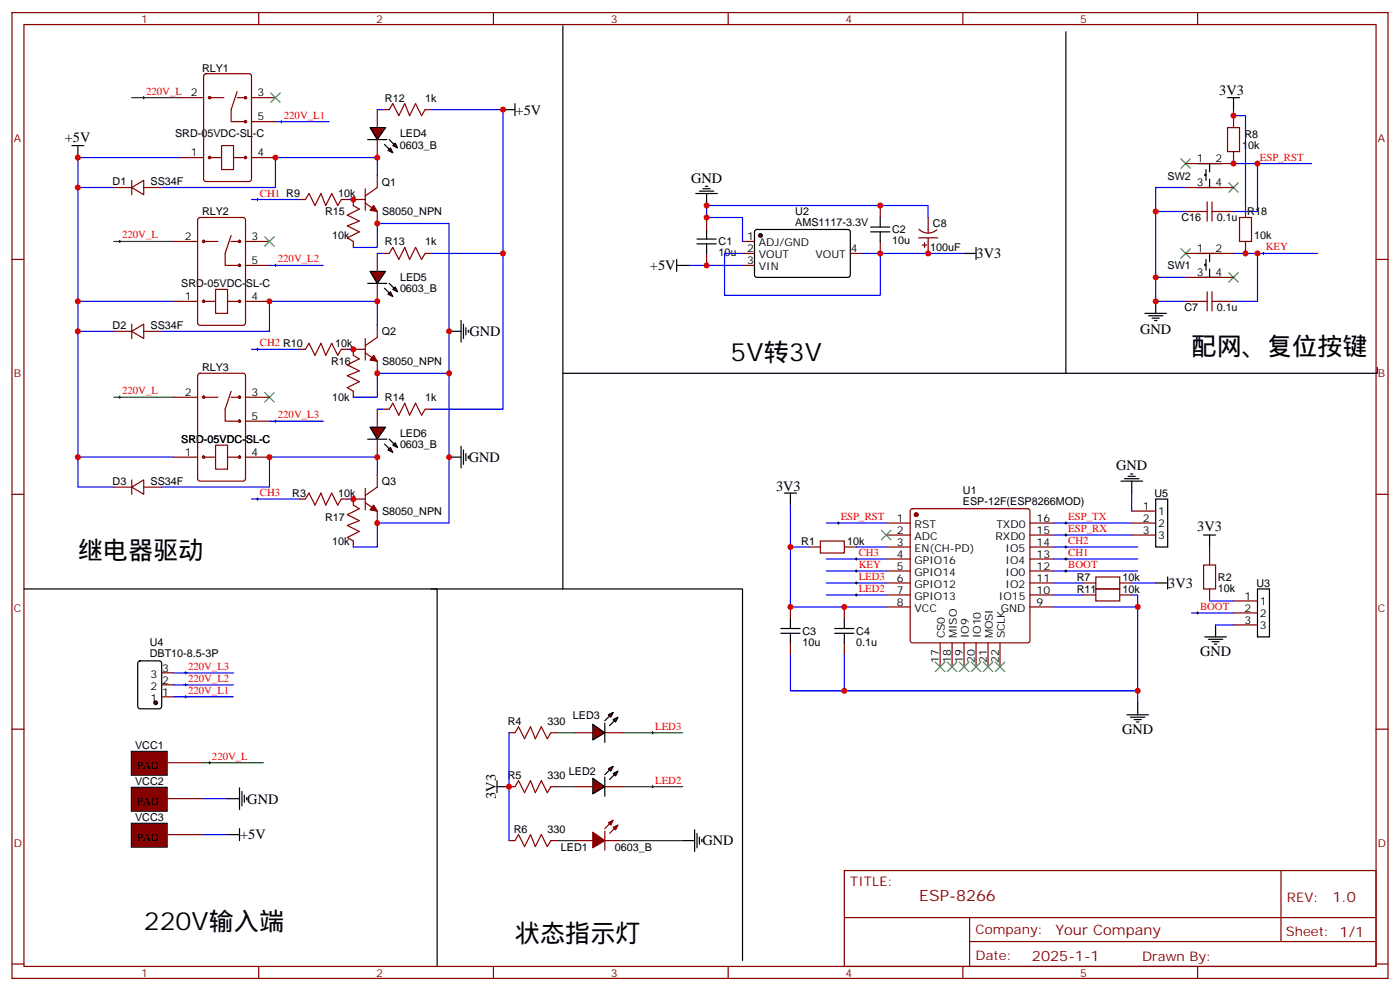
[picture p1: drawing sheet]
<svg xmlns="http://www.w3.org/2000/svg" width="412mm" height="292mm" viewBox="0 0 412 292" stroke-linecap="round" stroke-linejoin="round" font-family="sans-serif">
<g fill="none" stroke="#870000" stroke-width=".35">
<path d="M3.5 3.7h405.4v284.3h-405.4zM7.1 7.2h398.2v277.3h-398.2zM76.2 3.7v3.5M145.3 3.7v3.5M214.5 3.7v3.5M283.6 3.7v3.5M352.8 3.7v3.5M3.5 76.4h3.6M405.3 76.4h3.6M3.5 145.5h3.6M241.7 159.3h7v3.5h-7zM261.1 154h7"/>
<path d="M261.1 157.5h7M268.3 150l.5-.2h33.9l.5 .2 .2 .5v38.1l-.2 .5-.5 .2h-33.9l-.5-.3-.2-.4v-38.1zM303.4 154h7M303.4 157.5h7M405.3 145.5h3.6M238.1 161h3.6M248.7 161h3.5M261.1 161h7M261.1 164.6h7M261.1 168.1h7M261.1 171.6h7M261.1 175.2h7"/>
<path d="M261.1 178.7h7M303.4 161h7M303.4 164.6h7M303.4 168.1h7M303.4 171.6h7M303.4 175.2h7M303.4 178.7h7M276.9 189.3v7M280.5 189.3v7M284 189.3v7M287.5 189.3v7M291 189.3v7"/>
<path d="M294.6 189.3v7M3.5 214.7h3.6M405.3 214.7h3.6M248.7 256.3h156.6v28.2h-156.6zM377.3 256.3v20.9M248.7 270.1h156.5M285.6 277.2h119.6M285.6 270.1v14.2M3.5 283.8h3.6M76.2 284.5v3.5M145.3 284.5v3.5M214.5 284.5v3.5"/>
<path d="M283.6 284.5v3.5M352.8 284.5v3.5M405.3 283.8h3.6"/>
</g>
<circle cx="269.9" cy="151.5" r=".53" fill="#870000" stroke="#870000" stroke-width=".35"/>
<path d="M222.5 67.8l.5-.2h27l.5 .7-.1 12.9-.6 .5-27.1-.1-.5-.6v-12.7zM231.1 145.2h3.5M232.8 145.2v3.5M332 210.4h6.3M333 211.1h4.3M334.1 211.8h2.1M334.8 212.5h.7M335.1 206.9v3.5" fill="none" stroke="#000" stroke-width=".35"/>
<g fill="none" stroke="#00f" stroke-width=".35">
<path d="M232.8 148.7v12.3h5.3M243.4 154h17.7M310.4 154h23M310.4 157.5h23M232.8 161v17.7h28.3M243.4 164.6h17.7M243.4 168.1h17.7M243.4 171.6h17.7M243.4 175.2h17.7M252.2 161h8.9M310.4 161h24.7M310.4 178.7h24.7v28.2"/>
<path d="M310.4 168.1h24.7"/>
</g>
<path d="M246.6 154h.7M246.9 153.6v.7M313.6 154h.7M313.6 157.5h.7M314 153.6v.7M314 157.2v.7" fill="none" stroke="#000" stroke-width=".29"/>
<circle cx="224" cy="69.3" r=".53" fill="#870000" stroke="#000" stroke-width=".35"/>
<g fill="none" stroke="#870000" stroke-width=".35">
<path d="M52.9 28.8h7.1M60.2 21.9l.5-.2h12.7l.6 .4 .1 30.6-.5 .7h-12.9l-.7-.4v-30.6zM61.7 28.8h4.3M69.8 27l-1.7 5.3v3.5h4.2M69.8 28.8h2.5M74.1 28.8h7M74.1 35.8h7M52.9 46.4h7.1M61.7 46.4h3.6M65.3 42.9h3.5v7h-3.5zM68.8 46.4h3.5M74.1 46.4h7"/>
<path d="M88.2 58.7h1.8l1-1.7 1.8 3.5 1.7-3.5 1.5 3.5 1.7-3.5 1.8 3.5 1-1.8h1.8M104.1 58.7h3.5M107.6 59.8l3.5 2.5v3.5M107.6 55.6v6.3M111.1 51.7v3.5l-3.5 2.5M355.6 59.4v5.7M357 59.4v5.7M51.2 71.1h7M58.4 64.2l.5-.2h12.7l.7 .5v30.6l-.4 .6-13 .1-.6-.5-.1-30.6zM60 71.1h4.2M68.1 69.3l-1.8 5.3v3.5h4.3M68.1 71.1h2.5"/>
<path d="M72.3 71.1h7.1M72.3 78.1h7.1M208.1 64v3.6M208.1 74.6v3.5M218.7 71.1h3.5M218.7 74.6h3.5M218.7 78.1h3.5M250.5 74.6h3.5M259.3 60.5v3.5M259.3 71.1v3.5M349.2 62.3h6.4M357 62.3h6.4"/>
<path d="M51.2 88.7h7M60 88.7h3.5M63.5 85.2h3.5v7.1h-3.5zM67 88.7h3.6M72.3 88.7h7.1M107.6 99.7v6.3M111.1 95.8v3.5l-3.5 2.5M349.2 88.7h6.4M355.6 85.9v5.6M357 85.9v5.6M357 88.7h6.4M51.2 116.9h7"/>
<path d="M58.4 110.1l.5-.2h12.7l.7 .4v30.6l-.4 .7h-13l-.6-.4-.1-30.6zM60 116.9h4.2M68.1 115.2l-1.8 5.3v3.5h4.3M68.1 116.9h2.5M72.3 116.9h7.1M88.2 102.8h1.8l1-1.7 1.8 3.5 1.7-3.5 1.5 3.5 1.7-3.5 1.8 3.5 1-1.8h1.8M104.1 102.8h3.5M107.6 103.9l3.5 2.5v3.5M51.2 134.6h7M60 134.6h3.5M63.5 131.1h3.5v7h-3.5zM67 134.6h3.6"/>
<path d="M72.3 134.6h7.1M72.3 124h7.1M111.1 139.9v3.5l-3.5 2.5M88.2 146.9h1.8l1-1.7 1.8 3.5 1.7-3.5 1.5 3.5 1.7-3.5 1.8 3.5 1-1.8h1.8M104.1 146.9h3.5M107.6 148l3.5 2.5v3.5M107.6 143.8v6.3M354.5 166.3h3.6v7.1h-3.6zM356.3 162.8v3.5M356.3 173.4v3.5M363.4 176.9h7M363.4 180.4h7"/>
<path d="M363.4 184h7M149.9 215.7h1.8l1.1-1.7 1.7 3.5 1.8-3.5 1.4 3.5 1.8-3.5 1.7 3.5 1.1-1.8h1.7M149.9 231.6h1.8l1.1-1.8 1.7 3.6 1.8-3.6 1.4 3.6 1.8-3.6 1.7 3.6 1.1-1.8h1.7M149.9 247.5h1.8l1.1-1.8 1.7 3.5 1.8-3.5 1.4 3.5 1.8-3.5 1.7 3.5 1.1-1.7h1.7M169.3 247.5h5.3M178.2 247.5h5.2"/>
<circle cx="61.7" cy="28.8" r=".35"/>
<circle cx="72.3" cy="35.8" r=".35"/>
<circle cx="72.3" cy="28.8" r=".35"/>
<circle cx="61.7" cy="46.4" r=".35"/>
<circle cx="72.3" cy="46.4" r=".35"/>
<circle cx="60" cy="71.1" r=".35"/>
<circle cx="70.6" cy="71.1" r=".35"/>
<circle cx="70.6" cy="78.1" r=".35"/>
<circle cx="60" cy="88.7" r=".35"/>
<circle cx="70.6" cy="88.7" r=".35"/>
<circle cx="60" cy="116.9" r=".35"/>
<circle cx="70.6" cy="116.9" r=".35"/>
<circle cx="60" cy="134.6" r=".35"/>
<circle cx="70.6" cy="134.6" r=".35"/>
<circle cx="70.6" cy="124" r=".35"/>
</g>
<path d="M52.9 46.4h-30v42.3h28.3M202.8 78.1h15.9M254 74.6h30M273.4 64v-3.5h-65.3v3.5h10.6v7.1M22.9 88.7v45.9h28.3M111.1 139.9v-5.3h-31.7v8.8h-31.8M351 180.4h12.4M358.1 184h5.3" fill="none" stroke="#00f" stroke-width=".35"/>
<g fill="none" stroke="#000" stroke-width=".35">
<path d="M21.2 42.9h3.5M22.9 42.9v3.5M205 57h6.3M206 56.3h4.3M207.1 55.6h2.1M207.8 54.9h.7M208.1 57v3.5M199.3 78.1h3.5M199.3 76.4v3.5M205.3 71.8h5.7M205.3 70.4h5.7M208.1 67.6v2.8"/>
<path d="M208.1 71.8v2.8M256.5 68.3h5.6M256.5 66.9h5.6M259.3 64v2.9M259.3 68.3v2.8M284 74.6h3.5M287.5 72.8v3.6M132.3 97.5h3.5M135.8 94.4v6.3M136.5 95.4v4.3M137.2 96.5v2.1M137.9 97.2v.7"/>
<path d="M337.3 92.3h6.3M338.3 93h4.2M339.4 93.7h2.1M340.1 94.4h.7M340.4 88.7v3.6M132.3 134.6h3.5M135.8 131.4v6.4M136.5 132.5v4.2M137.2 133.5v2.1M137.9 134.2v.7M354.5 157.5h3.6M356.3 157.5v3.5"/>
<path d="M370.4 173.4h3.5v14.1h-3.5zM354.9 187.5h6.3M356 188.2h4.2M357 188.9h2.1M357.7 189.6h.7M358.1 184v3.5M146.4 231.6h3.5M146.4 229.8v3.6M201.1 247.5h3.5M204.6 244.3v6.3M205.3 245.4v4.2M206 246.4v2.1"/>
<path d="M206.7 247.1v.7"/>
</g>
<g fill="none" stroke="#000" stroke-width=".29">
<path d="M42 28.8h.7M42.3 28.4v.7M82.5 35.8h.8M82.9 35.5v.7M75.5 58.7h.7M75.8 58.4v.7M370.1 48.2h.7M370.4 47.8v.7M34.9 71.1h.7M35.3 70.7v.7M80.8 78.1h.7M81.1 77.8v.7"/>
<path d="M371.8 74.6h.7M372.2 74.3v.7M34.9 116.9h.7M35.3 116.6v.7M75.5 102.8h.7M75.8 102.5v.7M80.8 124h.7M81.1 123.6v.8M75.5 146.9h.7M75.8 146.6v.7M251.9 168.1h.7M252.2 167.7v.8"/>
<path d="M313.6 168.1h.7M314 167.7v.8M352.4 180.4h.7M352.8 180.1v.7M191.9 215.7h.7M192.3 215.4v.7M191.9 231.6h.7M192.3 231.2v.8"/>
</g>
<g fill="none" stroke="#3c3" stroke-width=".35">
<path d="M79.7 27.3l2.8 2.9M82.5 27.3l-2.8 2.9M347.8 46.7l2.9 2.9M350.7 46.7l-2.9 2.9M361.9 53.8l2.9 2.8M364.8 53.8l-2.9 2.8M78 69.7l2.8 2.8M80.8 69.7l-2.8 2.8M347.8 73.2l2.9 2.8M350.7 73.2l-2.9 2.8M361.9 80.3l2.9 2.8M364.8 80.3l-2.9 2.8"/>
<path d="M78 115.5l2.8 2.9M80.8 115.5l-2.8 2.9"/>
</g>
<path d="M38.8 28.8h14.1M33.5 71.1h17.7M33.5 116.9h17.7M164 215.7h5.3M183.4 215.7h17.7M164 231.6h5.3M183.4 231.6h17.7M164 247.5h5.3M183.4 247.5h17.7" fill="none" stroke="#008700" stroke-width=".35"/>
<g fill="#870000" stroke="#870000" stroke-width=".35">
<path d="M110.1 60.5l1 1.8-2.1-.4z"/>
<path d="M110.1 104.6l1 1.8-2.1-.4z"/>
<path d="M110.1 148.7l1 1.8-2.1-.4z"/>
<path d="M174.6 245l3.6 2.5-3.6 2.1z"/>
<path d="M178.2 244.7v5.6z"/>
<path d="M179.6 242.5l-1.4 1.4z"/>
<path d="M179.6 245.4l1.4-1.5z"/>
<path d="M179.2 242.2l1.4-.7-.7 1.4z"/>
<path d="M180.6 243.6l1.4-.7-.7 1.4z"/>
</g>
<path d="M38.7 221.2h10.6v7h-10.6z" fill="#870000" stroke="#000" stroke-width=".29"/>
<path d="M49.4 224.5h10.6" fill="none" stroke="#870000" stroke-width=".35"/>
<path d="M38.7 231.8h10.6v7h-10.6z" fill="#870000" stroke="#000" stroke-width=".29"/>
<path d="M49.4 235.1h10.6" fill="none" stroke="#870000" stroke-width=".35"/>
<path d="M38.7 242.3h10.6v7.1h-10.6z" fill="#870000" stroke="#000" stroke-width=".29"/>
<path d="M361.6 37.6h3.5v7h-3.5zM363.4 34v3.6M363.4 44.6v3.6M232.8 178.7v3.5M248.7 178.7v3.5M319.3 175.2h3.5M322.8 173.4h7v3.5h-7zM329.8 175.2h3.6M232.8 189.3v3.5M248.7 189.3v3.5M49.4 245.7h10.6" fill="none" stroke="#870000" stroke-width=".35"/>
<path d="M251.9 171.6h.7M251.9 175.2h.7M252.2 171.3v.7M252.2 174.8v.7" fill="none" stroke="#000" stroke-width=".29"/>
<path d="M361.6 28.8h3.5M363.4 28.8v3.5M40.8 194.8l.5-.2h5.6l.7 .4v13l-.4 .6-5.9 .1-.7-.5v-12.9zM230 186.4h5.7M230 185h5.7M232.8 182.2v2.8M232.8 186.4v2.9M245.9 186.4h5.6M245.9 185h5.6M248.7 182.2v2.8M248.7 186.4v2.9" fill="none" stroke="#000" stroke-width=".35"/>
<path d="M363.4 32.3v1.7h3.5v26.5M310.4 175.2h8.9M333.4 175.2h1.7v3.5M232.8 192.8v10.6h102.3M248.7 192.8v10.6" fill="none" stroke="#00f" stroke-width=".35"/>
<circle cx="45.9" cy="206.9" r=".53" fill="#870000" stroke="#000" stroke-width=".35"/>
<g fill="none" stroke="#870000" stroke-width=".35">
<path d="M33.5 55.2h5.3M38.8 55.2l3.5-2.1v4.2zM38.8 53.1v4.2M42.3 55.2h5.3M33.5 97.5h5.3M38.8 97.5l3.5-2.1v4.3zM38.8 95.4v4.3M42.3 97.5h5.3M33.5 143.4h5.3M38.8 143.4l3.5-2.1v4.2zM38.8 141.3v4.2M42.3 143.4h5.3"/>
<path d="M47.6 198.1h3.6M47.6 205.1h3.6M47.6 201.6h3.6"/>
</g>
<path d="M54.3 198.1h.7M54.7 197.7v.7M54.3 201.6h.7M54.3 205.1h.7M54.7 201.3v.7M54.7 204.8v.7M61.4 224.5h.7M61.7 224.2v.7" fill="none" stroke="#000" stroke-width=".29"/>
<path d="M22.9 55.2h10.6M22.9 97.5h10.6M22.9 134.6v8.8h10.6M51.2 198.1h17.6M51.2 201.6h17.6M51.2 205.1h17.6" fill="none" stroke="#00f" stroke-width=".35"/>
<path d="M60 224.5h17.6" fill="none" stroke="#008700" stroke-width=".35"/>
<path d="M67 235.1h3.6M70.6 232v6.3M71.3 233v4.2M72 234.1v2.1M72.7 234.8v.7M67 245.7h3.6M70.6 243.9v3.6" fill="none" stroke="#000" stroke-width=".35"/>
<g fill="#870000" stroke="#000" stroke-width=".35">
<path d="M174.6 213.3l3.6 2.4-3.6 2.1z"/>
<path d="M178.2 212.9v5.6z"/>
<path d="M178.2 212.2l1.4-1.4z"/>
<path d="M179.6 213.6l1.4-1.4z"/>
<path d="M179.2 210.4l1.4-.7-.7 1.4z"/>
<path d="M180.6 211.8l1.4-.7-.7 1.4z"/>
</g>
<path d="M169.3 215.7h5.3M178.2 215.7h5.2" fill="none" stroke="#870000" stroke-width=".35"/>
<g fill="#870000" stroke="#000" stroke-width=".35">
<path d="M174.6 229.1l3.6 2.5-3.6 2.1z"/>
<path d="M178.2 228.8v5.6z"/>
<path d="M178.2 228.1l1.4-1.4z"/>
<path d="M179.6 229.5l1.4-1.4z"/>
<path d="M179.2 226.3l1.4-.7-.7 1.4z"/>
<path d="M180.6 227.7l1.4-.7-.7 1.4z"/>
</g>
<g fill="none" stroke="#870000" stroke-width=".35">
<path d="M270.6 70h5.6M270.7 67.5a3.8 3.8 0 0 0 5.2 .1M271.6 72.1h1.4M272.3 71.4v1.4M273.4 64v4.6M273.4 70v4.6M333.4 150.5h7M333.4 154h7M333.4 157.5h7M319.3 171.6h3.5M322.8 169.9h7v3.5h-7zM329.8 171.6h3.6"/>
<path d="M169.3 231.6h5.3M178.2 231.6h5.2"/>
</g>
<g fill="none" stroke="#3c3" stroke-width=".35">
<path d="M259.6 156.1l2.9 2.8M262.5 156.1l-2.9 2.8M275.5 194.9l2.8 2.8M278.3 194.9l-2.8 2.8M279 194.9l2.9 2.8M281.9 194.9l-2.9 2.8M282.6 194.9l2.8 2.8M285.4 194.9l-2.8 2.8M286.1 194.9l2.8 2.8M288.9 194.9l-2.8 2.8M289.6 194.9l2.9 2.8M292.5 194.9l-2.9 2.8"/>
<path d="M293.2 194.9l2.8 2.8M296 194.9l-2.8 2.8"/>
</g>
<path d="M218.7 74.6h-5.3v12.4h45.9v-12.4M333.4 145.2v5.3M310.4 164.6h24.7M310.4 171.6h8.9M333.4 171.6h7M356.3 176.9h7.1M356.3 161v1.8M149.9 215.7v31.8" fill="none" stroke="#00f" stroke-width=".35"/>
<path d="M251.9 164.6h.7M252.2 164.2v.7M313.6 164.6h.7M313.6 161h.7M314 160.7v.7M314 164.2v.7" fill="none" stroke="#000" stroke-width=".29"/>
<path d="M333 139.5h.7M330.2 141.6h6.3M331.3 140.9h4.2M332.3 140.2h2.1M333.4 141.6v3.6M340.4 146.9h3.6v14.1h-3.6zM340.4 171.6h3.6M344 169.9v3.5" fill="none" stroke="#000" stroke-width=".35"/>
<g fill="#870000" stroke="#000" stroke-width=".35">
<path d="M109 37.6h4.6l-2.5 3.5z"/>
<path d="M108.3 41.1h5.6z"/>
<path d="M114.7 41.1l1.4 1.4z"/>
<path d="M113.2 42.5l1.5 1.4z"/>
<path d="M115.7 42.9l.7-.7 .7 1.4z"/>
<path d="M114.3 44.3l.7-.7 .7 1.4z"/>
</g>
<path d="M111.1 32.3v5.3M111.1 41.1v5.3" fill="none" stroke="#870000" stroke-width=".35"/>
<g fill="#870000" stroke="#000" stroke-width=".35">
<path d="M109 79.9h4.6l-2.5 3.5z"/>
<path d="M108.3 83.4h5.6z"/>
<path d="M114.7 83.4l1.4 1.4z"/>
<path d="M113.2 84.8l1.5 1.5z"/>
<path d="M115.7 85.2l.7-.7 .7 1.4z"/>
<path d="M114.3 86.6l.7-.7 .7 1.4z"/>
</g>
<path d="M111.1 74.6v5.3M111.1 83.4v5.3" fill="none" stroke="#870000" stroke-width=".35"/>
<g fill="#870000" stroke="#000" stroke-width=".35">
<path d="M109 125.8h4.6l-2.5 3.5z"/>
<path d="M108.3 129.3h5.6z"/>
<path d="M114.7 129.3l1.4 1.4z"/>
<path d="M113.2 130.7l1.5 1.4z"/>
<path d="M115.7 131.1l.7-.7 .7 1.4z"/>
<path d="M115 131.8l.7 1.4-1.4-.7z"/>
</g>
<g fill="none" stroke="#870000" stroke-width=".35">
<path d="M112.9 32.3h1.8l1-1.8 1.8 3.5 1.7-3.5 1.4 3.5 1.8-3.5 1.8 3.5 1-1.7h1.8M104.1 58.7v1.8l1.7 1.1-3.5 1.7 3.5 1.8-3.5 1.4 3.5 1.8-3.5 1.7 1.8 1.1v1.7M349.2 48.2h14.2M349.2 55.2h14.2M112.9 74.6h1.8l1-1.8 1.8 3.6 1.7-3.6 1.4 3.6 1.8-3.6 1.8 3.6 1-1.8h1.8M349.2 74.6h14.2M365.1 64h3.6v7.1h-3.6zM366.9 60.5v3.5M366.9 71.1v3.5M349.2 81.7h14.2M104.1 102.8v1.8l1.7 1.1-3.5 1.7 3.5 1.8-3.5 1.4 3.5 1.8-3.5 1.7 1.8 1.1v1.7M111.1 120.5v5.3"/>
<path d="M111.1 129.3v5.3M112.9 120.5h1.8l1-1.8 1.8 3.5 1.7-3.5 1.4 3.5 1.8-3.5 1.8 3.5 1-1.7h1.8M104.1 146.9v1.8l1.7 1.1-3.5 1.7 3.5 1.8-3.5 1.4 3.5 1.8-3.5 1.7 1.8 1.1v1.7"/>
</g>
<g fill="none" stroke="#000" stroke-width=".35">
<path d="M165.8 7.6v165.8h-38.8M314 9.3v100.6h91.7v-1.8M148.2 32.3h3.5M151.7 30.5v3.5M352.8 48.2h7M352.8 55.2h7M355.2 51.3h-.3v.4h.3M355.2 49.9v3.2M356.3 48.2v2.4M356.3 52.7v2.5M352.8 74.6h7M355.2 77.8h-.3v.3h.3"/>
<path d="M355.2 76.4v3.2M356.3 74.6v2.5M356.3 79.2v2.5M352.8 81.7h7M165.8 109.9h148.2M7.1 173.4h121.7v111.1M165.8 173.4h52.9v109.4"/>
</g>
<g fill="none" stroke="#00f" stroke-width=".35">
<path d="M81.1 35.8h15.9M111.1 32.3h1.8M127 32.3h21.2v42.3h-21.2M74.1 58.7h14.1M102.3 58.7h1.8M111.1 51.7v-5.3h-30v8.8h-33.5M349.2 55.2h-8.8v33.5h8.8M363.4 48.2h7v14.1h-7M370.4 48.2h15.9M79.4 78.1h15.8M104.1 72.8h7v-7h21.2v88.2h-21.2v7h-7M111.1 74.6h1.8"/>
<path d="M148.2 74.6v45.9h-21.2M340.4 62.3h8.8M363.4 74.6h24.7M370.4 74.6v14.1h-7M111.1 95.8v-7.1h-31.7v8.8h-31.8M340.4 81.7h8.8M74.1 102.8h14.1M102.3 102.8h1.8M132.3 109.9h-21.2v7h-7M79.4 124h15.8M111.1 120.5h1.8M74.1 146.9h14.1"/>
<path d="M102.3 146.9h1.8M60 235.1h7M60 245.7h7"/>
</g>
<g fill="#c00">
<circle cx="259.3" cy="74.6" r=".88"/>
<circle cx="232.8" cy="161" r=".88"/>
<circle cx="208.1" cy="78.1" r=".88"/>
<circle cx="208.1" cy="64" r=".88"/>
<circle cx="208.1" cy="60.5" r=".88"/>
<circle cx="22.9" cy="46.4" r=".88"/>
<circle cx="22.9" cy="88.7" r=".88"/>
<circle cx="232.8" cy="178.7" r=".88"/>
<circle cx="335.1" cy="203.4" r=".88"/>
<circle cx="248.7" cy="178.7" r=".88"/>
<circle cx="248.7" cy="203.4" r=".88"/>
<circle cx="335.1" cy="178.7" r=".88"/>
<circle cx="22.9" cy="55.2" r=".88"/>
<circle cx="22.9" cy="97.5" r=".88"/>
<circle cx="22.9" cy="134.6" r=".88"/>
<circle cx="79.4" cy="134.6" r=".88"/>
<circle cx="149.9" cy="231.6" r=".88"/>
<circle cx="273.4" cy="74.6" r=".88"/>
<circle cx="259.3" cy="60.5" r=".88"/>
<circle cx="111.1" cy="134.6" r=".88"/>
<circle cx="148.2" cy="32.3" r=".88"/>
<circle cx="111.1" cy="88.7" r=".88"/>
<circle cx="79.4" cy="88.7" r=".88"/>
<circle cx="148.2" cy="74.6" r=".88"/>
<circle cx="132.3" cy="134.6" r=".88"/>
<circle cx="132.3" cy="97.5" r=".88"/>
<circle cx="132.3" cy="109.9" r=".88"/>
<circle cx="111.1" cy="46.4" r=".88"/>
<circle cx="81.1" cy="46.4" r=".88"/>
<circle cx="111.1" cy="109.9" r=".88"/>
<circle cx="104.1" cy="102.8" r=".88"/>
<circle cx="104.1" cy="58.7" r=".88"/>
<circle cx="111.1" cy="65.8" r=".88"/>
<circle cx="104.1" cy="146.9" r=".88"/>
<circle cx="111.1" cy="154" r=".88"/>
<circle cx="363.4" cy="34" r=".88"/>
<circle cx="370.4" cy="48.2" r=".88"/>
<circle cx="366.9" cy="74.6" r=".88"/>
<circle cx="370.4" cy="74.6" r=".88"/>
<circle cx="340.4" cy="88.7" r=".88"/>
<circle cx="340.4" cy="62.3" r=".88"/>
<circle cx="340.4" cy="81.7" r=".88"/>
<circle cx="363.4" cy="48.2" r=".88"/>
</g>
<g font-size="7.4">
<text x="215.2" y="106.4">5V转3V</text>
<text x="351" y="104.6">配网、复位按键</text>
<text x="22.9" y="164.6">继电器驱动</text>
<text x="42.3" y="273.9">220V输入端</text>
<text x="151.7" y="277.5">状态指示灯</text>
</g>
<text font-size="4.6" fill="#800" x="270.8" y="265.3">ESP-8266</text>
<g font-size="4.2">
<text x="359.1" y="28">3V3</text>
<text x="151.9" y="33.7">+5V</text>
<text x="19.1" y="41.8">+5V</text>
<text x="203.6" y="53.7">GND</text>
<text x="287.7" y="76">3V3</text>
<text x="191.5" y="79.6">+5V</text>
<text x="138.3" y="99">GND</text>
<text x="335.9" y="98.3">GND</text>
<text x="138.1" y="136">GND</text>
<text x="328.8" y="138.4">GND</text>
<text x="228.6" y="144.5">3V3</text>
<text x="352.7" y="156.4">3V3</text>
<text x="344.1" y="173.1">3V3</text>
<text x="353.5" y="193.1">GND</text>
<text x="330.6" y="216.1">GND</text>
<text x="72.8" y="236.6">GND</text>
<text x="146.1" y="235.2" transform="rotate(-90 146.1 235.2)">3V3</text>
<text x="70.7" y="247.1">+5V</text>
<text x="206.9" y="248.9">GND</text>
</g>
<g font-size="4.2" fill="#800">
<text x="392.5" y="265.6">1.0</text>
<text x="310.9" y="275.1">Your Company</text>
<text x="304" y="282.9">2025-1-1</text>
</g>
<g font-size="3.9" fill="#800">
<text x="250.5" y="260.9">TITLE:</text>
<text x="379.1" y="265.6">REV:</text>
<text x="287.4" y="275.1">Company:</text>
<text x="378.7" y="275.7">Sheet: 1/1</text>
<text x="287.4" y="282.8">Date:</text>
<text x="336.4" y="282.8">Drawn By:</text>
</g>
<g font-size="3.2" fill="#800">
<text x="41.6" y="6.7">1</text>
<text x="110.8" y="6.7">2</text>
<text x="179.9" y="6.7">3</text>
<text x="249.1" y="6.7">4</text>
<text x="318.2" y="6.7">5</text>
<text x="4.1" y="41.8">A</text>
<text x="405.9" y="41.8">A</text>
<text x="4.1" y="110.9">B</text>
<text x="405.9" y="110.9">B</text>
<text x="4.1" y="180.1">C</text>
<text x="405.9" y="180.1">C</text>
<text x="4.1" y="249.2">D</text>
<text x="405.9" y="249.2">D</text>
<text x="41.6" y="287.5">1</text>
<text x="110.8" y="287.5">2</text>
<text x="179.9" y="287.5">3</text>
<text x="249.1" y="287.5">4</text>
<text x="318.2" y="287.5">5</text>
</g>
<g font-size="3.2">
<text x="59.5" y="21.1">RLY1</text>
<text x="56.2" y="28.4">2</text>
<text x="75.8" y="28.4">3</text>
<text x="113.4" y="29.9">R12</text>
<text x="125.2" y="29.9">1k</text>
<text x="75.8" y="35.5">5</text>
<text x="51.6" y="40.5">SRD-05VDC-SL-C</text>
<text x="117.8" y="40.4">LED4</text>
<text x="366.6" y="40.5">R8</text>
<text x="56.2" y="46">1</text>
<text x="75.8" y="46">4</text>
<text x="117.8" y="44">0603_B</text>
<text x="352.5" y="47.8">1</text>
<text x="358.1" y="47.8">2</text>
<text x="365.9" y="44">10k</text>
<text x="343.9" y="52.9">SW2</text>
<text x="33.2" y="54.6">D1</text>
<text x="44.4" y="54.6">SS34F</text>
<text x="99.6" y="58.1">10k</text>
<text x="112.5" y="54.6">Q1</text>
<text x="352.5" y="54.9">3</text>
<text x="358.1" y="54.9">4</text>
<text x="59.5" y="63.4">RLY2</text>
<text x="95.8" y="63.4">R15</text>
<text x="112.6" y="63.4">S8050_NPN</text>
<text x="234.3" y="63.3">U2</text>
<text x="348" y="65.2">C16</text>
<text x="358.4" y="65.2">0.1u</text>
<text x="367.4" y="63.4">R18</text>
<text x="54.4" y="70.7">2</text>
<text x="74.1" y="70.7">3</text>
<text x="97.9" y="70.4">10k</text>
<text x="220.1" y="70.7">1</text>
<text x="234.3" y="66.5">AMS1117-3.3V</text>
<text x="262.8" y="71.9">10u</text>
<text x="262.8" y="68.7">C2</text>
<text x="274.8" y="67">C8</text>
<text x="369.5" y="70.5">10k</text>
<text x="74.1" y="77.8">5</text>
<text x="113.4" y="72.3">R13</text>
<text x="125.2" y="72.3">1k</text>
<text x="211.7" y="75.4">10u</text>
<text x="211.7" y="72.3">C1</text>
<text x="220.1" y="74.3">2</text>
<text x="220.1" y="77.8">3</text>
<text x="223.6" y="72.5">ADJ/GND</text>
<text x="223.6" y="76">VOUT</text>
<text x="240.2" y="76">VOUT</text>
<text x="250.6" y="74.3">4</text>
<text x="274" y="74">100uF</text>
<text x="352.5" y="74.3">1</text>
<text x="358.1" y="74.3">2</text>
<text x="117.8" y="82.8">LED5</text>
<text x="223.6" y="79.6">VIN</text>
<text x="343.9" y="79.3">SW1</text>
<text x="352.5" y="81.3">3</text>
<text x="358.1" y="81.3">4</text>
<text x="53.4" y="84.6">SRD-05VDC-SL-C</text>
<text x="54.4" y="88.4">1</text>
<text x="74.1" y="88.4">4</text>
<text x="117.8" y="86">0603_B</text>
<text x="348.9" y="91.6">C7</text>
<text x="358.4" y="91.6">0.1u</text>
<text x="33.2" y="96.9">D2</text>
<text x="44.4" y="96.9">SS34F</text>
<text x="112.5" y="98.7">Q2</text>
<text x="97.5" y="107.5">R16</text>
<text x="98.8" y="102.2">10k</text>
<text x="112.6" y="107.5">S8050_NPN</text>
<text x="59.5" y="109.3">RLY3</text>
<text x="54.4" y="116.6">2</text>
<text x="74.1" y="116.6">3</text>
<text x="97.9" y="118.1">10k</text>
<text x="113.4" y="118.1">R14</text>
<text x="125.2" y="118.1">1k</text>
<text x="74.1" y="123.6">5</text>
<text x="53.4" y="130.4">SRD-05VDC-SL-C</text>
<text x="117.8" y="131.9">0603_B</text>
<text x="117.8" y="128.7">LED6</text>
<text x="54.4" y="134.2">1</text>
<text x="74.1" y="134.2">4</text>
<text x="33.2" y="142.8">D3</text>
<text x="44.4" y="142.8">SS34F</text>
<text x="112.5" y="142.8">Q3</text>
<text x="86.1" y="146.3">R3</text>
<text x="99.6" y="146.3">10k</text>
<text x="283.6" y="148.7">ESP-12F(ESP8266MOD)</text>
<text x="283.6" y="145.5">U1</text>
<text x="340.1" y="146.3">U5</text>
<text x="95.8" y="153.4">R17</text>
<text x="112.6" y="151.6">S8050_NPN</text>
<text x="264.2" y="153.6">1</text>
<text x="269.4" y="155.4">RST</text>
<text x="293.5" y="155.4">TXD0</text>
<text x="305.3" y="153.6">16</text>
<text x="336.6" y="150.1">1</text>
<text x="336.6" y="153.6">2</text>
<text x="341.1" y="151.5">1</text>
<text x="341.1" y="155">2</text>
<text x="97.9" y="160.5">10k</text>
<text x="236" y="160.4">R1</text>
<text x="249.6" y="160.4">10k</text>
<text x="264.2" y="157.2">2</text>
<text x="264.2" y="160.7">3</text>
<text x="269.4" y="158.9">ADC</text>
<text x="293.2" y="158.9">RXD0</text>
<text x="305.3" y="160.7">14</text>
<text x="305.3" y="157.2">15</text>
<text x="336.6" y="157.2">3</text>
<text x="341.1" y="158.6">3</text>
<text x="264.2" y="164.2">4</text>
<text x="264.2" y="167.7">5</text>
<text x="269.4" y="162.5">EN(CH-PD)</text>
<text x="269.4" y="166">GPIO16</text>
<text x="296.2" y="166">IO4</text>
<text x="296.2" y="162.5">IO5</text>
<text x="305.3" y="167.7">12</text>
<text x="305.3" y="164.2">13</text>
<text x="264.2" y="171.3">6</text>
<text x="269.4" y="169.5">GPIO14</text>
<text x="269.4" y="173">GPIO12</text>
<text x="296.2" y="173">IO2</text>
<text x="296.2" y="169.5">IO0</text>
<text x="305.3" y="171.3">11</text>
<text x="317.2" y="171">R7</text>
<text x="330.7" y="171">10k</text>
<text x="358.8" y="171">R2</text>
<text x="370.1" y="172.8">U3</text>
<text x="264.2" y="174.8">7</text>
<text x="264.2" y="178.3">8</text>
<text x="269.4" y="176.6">GPIO13</text>
<text x="294.2" y="176.6">IO15</text>
<text x="305.3" y="178.3">9</text>
<text x="305.3" y="174.8">10</text>
<text x="317.2" y="174.5">R11</text>
<text x="330.7" y="174.5">10k</text>
<text x="358.8" y="174.2">10k</text>
<text x="366.6" y="176.6">1</text>
<text x="371.1" y="178">1</text>
<text x="269.4" y="180.1">VCC</text>
<text x="294.8" y="180.1">GND</text>
<text x="366.6" y="180.1">2</text>
<text x="366.6" y="183.6">3</text>
<text x="371.1" y="181.5">2</text>
<text x="371.1" y="185">3</text>
<text x="44.1" y="190.3">U4</text>
<text x="236.4" y="190.1">10u</text>
<text x="236.4" y="186.9">C3</text>
<text x="252.2" y="190">0.1u</text>
<text x="252.2" y="186.9">C4</text>
<text x="278.3" y="188" transform="rotate(-90 278.3 188)">CS0</text>
<text x="281.9" y="188" transform="rotate(-90 281.9 188)">MISO</text>
<text x="285.4" y="188" transform="rotate(-90 285.4 188)">IO9</text>
<text x="288.9" y="188" transform="rotate(-90 288.9 188)">IO10</text>
<text x="292.5" y="188" transform="rotate(-90 292.5 188)">MOSI</text>
<text x="296" y="188" transform="rotate(-90 296 188)">SCLK</text>
<text x="44.1" y="193.5">DBT10-8.5-3P</text>
<text x="47.8" y="197.7">3</text>
<text x="276.6" y="195.2" transform="rotate(-90 276.6 195.2)">17</text>
<text x="280.1" y="195.2" transform="rotate(-90 280.1 195.2)">18</text>
<text x="283.6" y="195.2" transform="rotate(-90 283.6 195.2)">19</text>
<text x="287.2" y="195.2" transform="rotate(-90 287.2 195.2)">20</text>
<text x="290.7" y="195.2" transform="rotate(-90 290.7 195.2)">21</text>
<text x="294.2" y="195.2" transform="rotate(-90 294.2 195.2)">22</text>
<text x="44.3" y="203">2</text>
<text x="44.3" y="199.5">3</text>
<text x="47.8" y="201.3">2</text>
<text x="44.3" y="206.6">1</text>
<text x="47.8" y="204.8">1</text>
<text x="149.6" y="213.4">R4</text>
<text x="161.3" y="213.4">330</text>
<text x="168.7" y="211.6">LED3</text>
<text x="39.8" y="220.4">VCC1</text>
<text x="40.4" y="226.3">PAD</text>
<text x="39.8" y="231">VCC2</text>
<text x="149.6" y="229.2">R5</text>
<text x="161.3" y="229.2">330</text>
<text x="167.6" y="228.1">LED2</text>
<text x="40.4" y="236.9">PAD</text>
<text x="39.8" y="241.6">VCC3</text>
<text x="151.4" y="245.1">R6</text>
<text x="161.3" y="245.1">330</text>
<text x="40.4" y="247.5">PAD</text>
<text x="165.2" y="250.4">LED1</text>
<text x="181.1" y="250.4">0603_B</text>
</g>
<g font-size="3.2" fill="#f00">
<text x="43" y="27.9">220V_L</text>
<text x="83.6" y="34.9">220V_L1</text>
<text x="371.1" y="47.3">ESP_RST</text>
<text x="76.6" y="57.9">CH1 R9</text>
<text x="36" y="70.2">220V_L</text>
<text x="81.8" y="77.3">220V_L2</text>
<text x="372.9" y="73.7">KEY</text>
<text x="76.6" y="102">CH2 R10</text>
<text x="36" y="116.1">220V_L</text>
<text x="81.8" y="123.1">220V_L3</text>
<text x="76.6" y="146">CH3</text>
<text x="247.6" y="153.1">ESP_RST</text>
<text x="314.7" y="153.1">ESP_TX</text>
<text x="314.7" y="156.6">ESP_RX</text>
<text x="314.7" y="160.2">CH2</text>
<text x="252.9" y="167.2">KEY</text>
<text x="252.9" y="163.7">CH3</text>
<text x="314.7" y="167.2">BOOT</text>
<text x="314.7" y="163.7">CH1</text>
<text x="252.9" y="170.7">LED3</text>
<text x="252.9" y="174.3">LED2</text>
<text x="353.5" y="179.6">BOOT</text>
<text x="55.4" y="197.2">220V_L3</text>
<text x="55.4" y="200.7">220V_L2</text>
<text x="55.4" y="204.3">220V_L1</text>
<text x="193" y="214.8">LED3</text>
<text x="62.4" y="223.7">220V_L</text>
<text x="193" y="230.7">LED2</text>
</g>
</svg>
